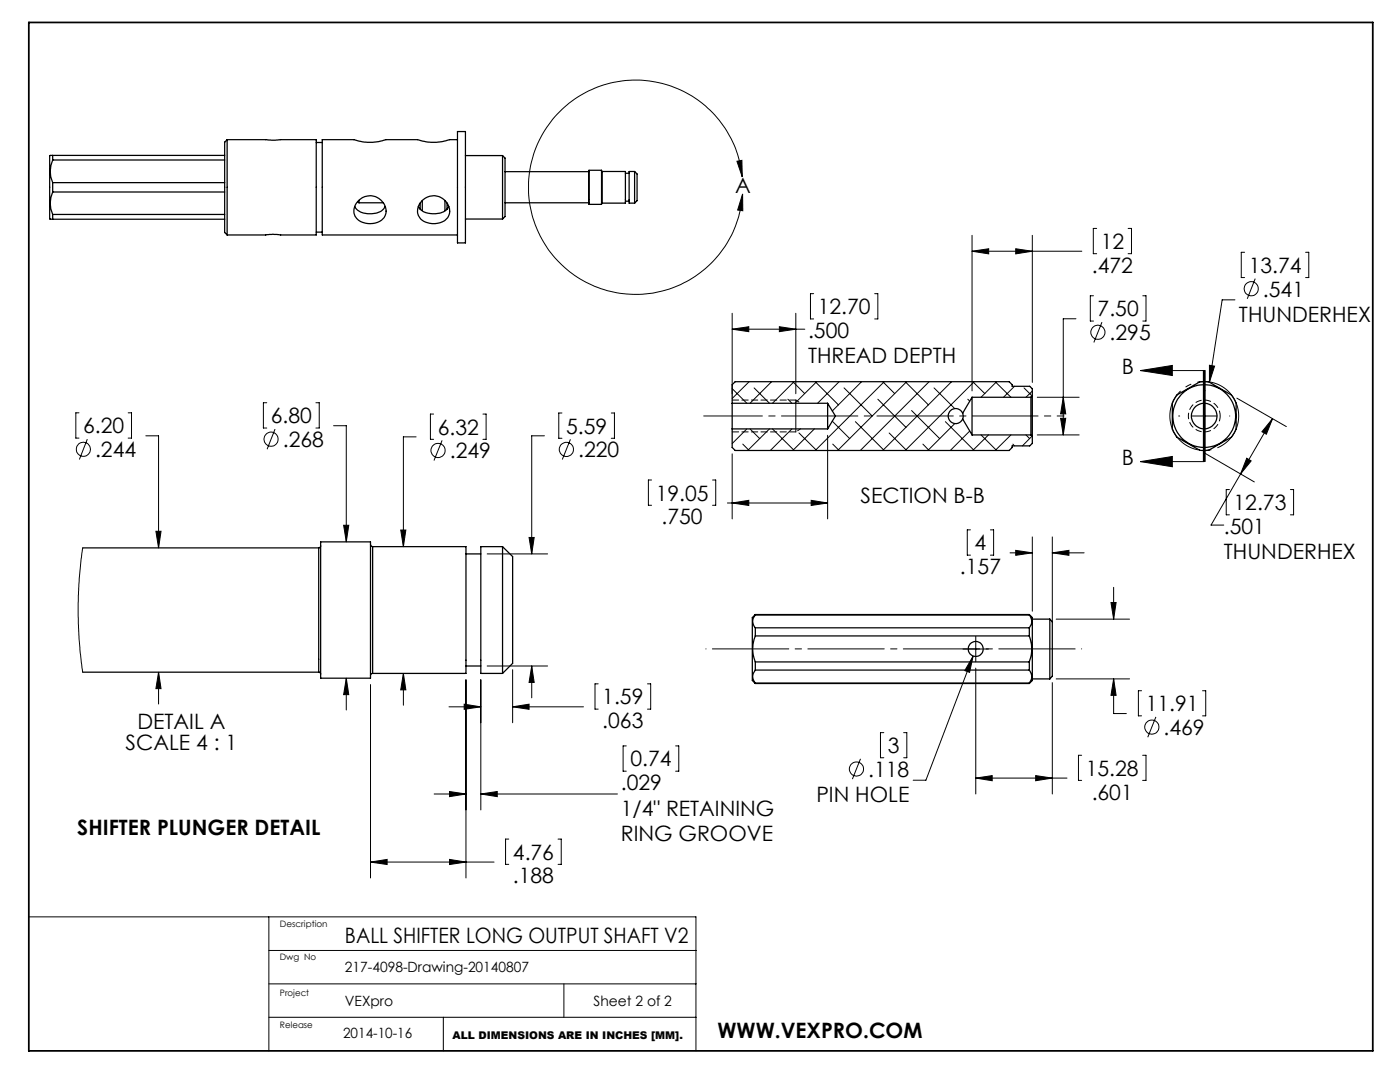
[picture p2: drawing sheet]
<svg xmlns="http://www.w3.org/2000/svg" width="279mm" height="216mm" viewBox="0 0 279 216" stroke-linecap="round" stroke-linejoin="round" font-family="sans-serif">
<g fill="none" stroke="#000" stroke-width=".2">
<path d="M147.1 32.2l1-.2v3.3zM148.1 35.3a21.4 21.4 0 0 0-32.5-16.1 21.4 21.4 0 0 0 0 36.3 21.4 21.4 0 0 0 32.5-16.1l.1-.7M148.2 38.7v3.4l-1-.2zM162.4 58.6h-.7v5h.7M174.6 58.6h.6v5h-.6M194 50.1l3.3-.5v1.1zM194 47v31M194 50.1h21.9M202.7 49.6l3.3 .5-3.3 .6zM206 47v29.3M218.2 59h-.6v5.1h.6M218.9 45.6h-.7v5h.7"/>
<path d="M225.1 45.6h.7v5h-.7M228.1 59h.6v5.1h-.6M246.5 59.8h-2.6l-2.5 16.4M248.4 50.3h-.7v5.1h.7M250.5 55.6l-1.6 4M260.6 50.3h.6v5.1h-.6M146.1 77.5l2.9 3M146.1 65.7l3.3-.5v1zM146.1 62.5v16.1M146.1 65.7h14.5M149.5 76.2l-3.4 3.3M150.5 77.4l3.1 3.1"/>
<path d="M153.7 76.2l.1 .1M154 76.2l-4.3 4.3M155.5 65.2l3.3 .5-3.3 .5zM157.2 79.7l.8 .8M158.2 76.2l2.4 2.3M158.5 76.2l-4.3 4.3M158.8 62.5v16.1M158.8 79.8v6.4M162.7 76.2l4.6 4.6M163 76.2l-4.4 4.3M167.5 76.2l-4.3 4.3M168.5 77.4l5.6 5.6"/>
<path d="M171.7 76.2l.1 .1M171.9 76.2l-5.8 5.8M175.2 79.7l5.6 5.6M176.2 76.2l2.3 2.3M176.5 76.2l-13.8 13.7M180.7 76.2l4.6 4.6M180.9 76.2l-13.7 13.7M185.4 76.2l-13.7 13.7M186.4 77.4l4.1 4.1M189.7 76.2l.1 .1M189.9 76.2l-13.7 13.7M193.1 79.7l.4 .3"/>
<path d="M194.1 76.2l2.4 2.3M194.4 76.2l-13.7 13.7M198.6 76.2l3.2 3.1M198.9 76.2l-3.1 3.1M202.5 77.1l-2.2 2.2M204.4 77.4l1.6 1.6M206 78l-1.2 1.3M207 79.3h8.4M212.2 79.3l.5 3.3h-1zM214.7 63.6h-2.5v23.2M219.9 64.3l-1.6 4M227.6 73.9l6.4-1v2z"/>
<path d="M227.6 73.9h12.7M240.2 73.9v18.2M240.3 77.9h.1M240.3 73.9v18.2h-12.7M240.5 73.9v9.1M241.4 72.9l1 .2-1 3.1zM246.8 79.4l9.9 5.7M15.8 82.4h-.7v5h.7M17.4 87.6l-1.6 4.1M25.6 82.4h.6v5h-.6M29.1 87h2.5v22.3M53.2 80.4h-.6v5h.6"/>
<path d="M54.9 85.6l-1.6 4M63 80.4h.7v5h-.7M66.6 84.9h2.5v23.2M83 87.2h-2.5v21.9M86.5 82.6h-.6v5.1h.6M88.2 87.9l-1.6 4M96.4 82.6h.6v5.1h-.6M108.7 87h-2.6v23.5M112.1 82.4h-.6v5.1h.6M113.8 87.7l-1.6 4M122 82.4h.6v5.1h-.6M130 95.8h-.6v5h.6"/>
<path d="M142.2 95.8h.6v5h-.6M146.1 90.6v12.9M148.2 88.6l1.3 1.3M149 85.6l-2.9 2.9M149.7 85.6l1.9 1.9M153.6 85.6l-4.4 4.3M154.2 85.6l4.2 4.1M158 85.6l-4.3 4.3M159.5 86.4l3.5 3.5M161.9 99.8l3.3 .6-3.3 .5zM162.5 85.6l-4.3 4.3M165.2 86.9v16.6"/>
<path d="M166.1 84l3.5 3.5M166.2 88.6l1.3 1.3M170.7 84.1l5.6 5.6M177.4 86.4l3.5 3.5M181.9 81.9l5.6 5.6M184.2 88.6l1.2 1.3M188.7 84.1l5.6 5.6M190.5 84.5l-5.3 5.4M193.5 86l-3.8 3.9M195.8 86.8l3.1 3.1M197.3 86.8l-3.2 3.1M201.8 86.8l-3.2 3.1"/>
<path d="M202.1 88.6l.4 .4M204.8 86.8l.7 .7M206 87l-2 2M207 86.8h8.4M211.7 83.5h1l-.5 3.3zM227.6 92.1l6.4-1v2zM235.2 83h.1M237.8 83h5.1M240.5 90.5l9.8 5.7M240.5 83v9.1zM245.4 97.7h-.7v5h.7M245.4 83h.1"/>
<path d="M248.8 91.4l.9 .6-2.1 2.6zM254 83.5l-1.3 3.1-.9-.5zM254 83.5l-12.3 21.3h2.5M257.5 97.7h.7v5h-.7M16.5 109.3l-.7 6.3-.2 4.8 .2 7 .7 6.7M31.1 106h1l-.5 3.3zM68.6 104.8h1l-.5 3.3zM80 105.8h1l-.5 3.3zM97.2 110.5h12.1M105.6 107.2h1l-.5 3.3zM145.2 100.4h20M146.1 100.4l3.3-.6v1.1z"/>
<path d="M193.7 105.7h-.7v5.1h.7M197.7 105.7h.6v5.1h-.6M201.6 110.3h4.4M202.7 109.8l3.3 .5-3.3 .5zM206 107.1v14.9M210 107.1v17.1M210 110.3h6.4M210 110.3l3.3-.5v1zM222.2 117.2v6.3M31.6 134.1l.5 3.3h-1zM31.6 134.1v6.4M69.1 135.3l.5 3.3h-1z"/>
<path d="M69.1 135.3v6.4M73.9 136.6v38.6M80.5 134.4l.5 3.3h-1zM80.5 134.4v6.3M93 135.6v39.6M96 135.6v26M97.2 132.9h12.1M102.3 133.6v10.6M106.1 132.9l.5 3.3h-1zM106.1 132.9v6.3M119.4 136.5h-.7v5h.7M129.2 136.5h.7v5h-.7"/>
<path d="M192.2 129.5h5.1M194.2 130.9l-.7 3.3-1-.4zM194.2 130.9l-9.4 24.8h-2.6M194.7 133.3v25.1M194.7 127v5M210 136.2v22.2M210.8 135.5h14.6M210.8 123.5h14.6M221.7 120.2h1l-.5 3.3zM222.2 135.5l.5 3.2h-1zM222.2 135.5v6.9h2.6M227.8 137.8h-.6v5h.6"/>
<path d="M240 137.8h.6v5h-.6M86.6 158.4h6.4M89.6 141h6.4M89.7 157.9l3.3 .5-3.3 .6zM92.6 140.5l3.4 .5-3.4 .5zM96 158.4l3.2-.5v1.1zM96 158.4h27.2M102.3 141l3.3-.5v1zM102.3 141h14.2M125 148.8h-.6v5.1h.6M134.8 148.8h.7v5.1h-.7M171.7 151.4l-1.6 4.1"/>
<path d="M176.4 146.2h-.7v5h.7M180.3 146.2h.7v5h-.7M194.7 155.3l3.3-.5v1zM194.7 155.3h18.2M206.7 154.8l3.3 .5-3.3 .5zM215.9 150.7h-.7v5h.7M228 150.7h.7v5h-.7M230.7 143.1l-1.6 4M73.9 172h24.7M73.9 172l3.4-.5v1zM89.7 171.5l3.3 .5-3.3 .5zM101.5 167.4h-.6v5.1h.6"/>
<path d="M111.4 167.4h.6v5.1h-.6M5.8 183h133.1v26.7M53.7 196.3h85.2M53.7 189.7h85.2M53.7 183v26.7M112.5 196.3v6.7M53.7 203h85.2M88.5 203v6.7"/>
<circle cx="249.7" cy="57.6" r="1.4"/>
<circle cx="219.1" cy="66.3" r="1.41"/>
<circle cx="16.7" cy="89.6" r="1.41"/>
<circle cx="54.1" cy="87.6" r="1.4"/>
<circle cx="87.4" cy="89.9" r="1.42"/>
<circle cx="113" cy="89.7" r="1.41"/>
<circle cx="170.9" cy="153.5" r="1.42"/>
<circle cx="229.9" cy="145.1" r="1.42"/>
</g>
<path d="M243.5 83a3.2 3.2 0 0 0-4.7-2.8 3.2 3.2 0 0 0-.2 5.5 3.2 3.2 0 0 0 4.9-2.4v-.3" fill="none" stroke="#000" stroke-width=".2" stroke-dasharray="1.3 .6" stroke-dashoffset=".2" stroke-linecap="butt"/>
<path d="M246.9 81a6.9 6.9 0 0 0-11.5-2.8 6.9 6.9 0 0 0 3.2 11.4 6.9 6.9 0 0 0 8.4-8.2l-.1-.4" fill="none" stroke="#000" stroke-width=".2" stroke-dasharray="15.2 1.3 1.3 1.3" stroke-dashoffset="5.1" stroke-linecap="butt"/>
<path d="M158.8 79.8l1 .7M159.8 85.6l-1 .6" fill="none" stroke="#000" stroke-width=".2" stroke-dasharray="1.3 .6" stroke-dashoffset=".6"/>
<path d="M146.1 79.8h12.7M158.8 86.2h-12.7" fill="none" stroke="#000" stroke-width=".2" stroke-dasharray="1.3 .6"/>
<path d="M240.3 73.9v18.2" fill="none" stroke="#000" stroke-width=".2" stroke-dasharray="6.3 1.3 1.3 1.3" stroke-dashoffset="-.8"/>
<path d="M212.4 83h-6.6" fill="none" stroke="#000" stroke-width=".2" stroke-dasharray="15.2 1.3 1.3 1.3" stroke-dashoffset="13.8"/>
<path d="M140.4 83h65.4" fill="none" stroke="#000" stroke-width=".2" stroke-dasharray="15.2 1.3 1.3 1.3" stroke-dashoffset="3.5"/>
<path d="M215.9 129.5h-75" fill="none" stroke="#000" stroke-width=".2" stroke-dasharray="15.2 1.3 1.3 1.3" stroke-dashoffset="-1.3"/>
<path d="M5.8 4.5h268.2v205.2h-268.2z" fill="none" stroke="#000" stroke-width=".35"/>
<g fill="#000">
<path d="M241.4 72.9l1 .2-1 3.1z"/>
<path d="M147.1 32.2l1-.2v3.3zM148.2 38.7v3.4l-1-.2zM227.6 73.9l6.4-1v2zM227.6 92.1l6.4-1v2z"/>
<path d="M31.1 106h1l-.5 3.3zM31.6 134.1l.5 3.3h-1zM69.1 135.3l.5 3.3h-1zM68.6 104.8h1l-.5 3.3zM80.5 134.4l.5 3.3h-1zM80 105.8h1l-.5 3.3zM102.3 141l3.3-.5v1zM92.6 140.5l3.4 .5-3.4 .5zM105.6 107.2h1l-.5 3.3zM106.1 132.9l.5 3.3h-1zM96 158.4l3.2-.5v1.1zM89.7 157.9l3.3 .5-3.3 .6zM89.7 171.5l3.3 .5-3.3 .5zM73.9 172l3.4-.5v1zM248.8 91.4l.9 .6-2.1 2.6zM254 83.5l-1.3 3.1-.9-.5zM211.7 83.5h1l-.5 3.3zM212.2 79.3l.5 3.3h-1zM202.7 49.6l3.3 .5-3.3 .6zM194 50.1l3.3-.5v1.1zM146.1 65.7l3.3-.5v1zM155.5 65.2l3.3 .5-3.3 .5zM146.1 100.4l3.3-.6v1.1zM161.9 99.8l3.3 .6-3.3 .5zM194.2 130.9l-1.7 2.9 1 .4zM194.7 155.3l3.3-.5v1zM206.7 154.8l3.3 .5-3.3 .5zM222.2 135.5l.5 3.2h-1zM221.7 120.2h1l-.5 3.3zM210 110.3l3.3-.5v1zM202.7 109.8l3.3 .5-3.3 .5z"/>
</g>
<g fill="none" stroke="#000" stroke-width=".25">
<path d="M10.5 38.3a5.3 5.3 0 0 0 0 4.5M10.5 31l-.6 .1v12.5l.6 .1M10.5 31v.9M10.5 31.9a5.4 5.4 0 0 0 0 4.5M10.5 36.4v1.9M10.5 31h34.3M10.5 31.9h34.3M10.5 36.4h34.3M10.5 38.3h34.3M45.3 27.9l8.8 .1 9-.1v19h-7.1l-1.5-.2-1.4 .2h-7.8M45.3 27.9v19M45.3 27.9l-.5 .5v18l.5 .5"/>
<path d="M63.1 28.4h1.2M71.7 39.9a3.1 3.1 0 0 1 3.7-.4 3.1 3.1 0 0 1 1.5 3.5 3.7 3.7 0 0 1-5.3 1 2.56 2.56 0 0 1 .1-4.1zM84.4 39.9a3.1 3.1 0 0 1 3.7-.4 3.1 3.1 0 0 1 1.5 3.5 3.6 3.6 0 0 1-4.6 1.3 2.51 2.51 0 0 1-1.7-2 2.51 2.51 0 0 1 1.1-2.4zM91.3 26.2h1.6v22.3h-1.6zM91.3 27.9h-1.6a10 10 0 0 1-6.4 0h-6.3a10 10 0 0 1-6.4 0h-6.3v19h27M92.9 31h7.4M100.3 31v12.7M100.3 31l.5 .5v11.7l-.5 .5M100.8 34.3h16.7M117.5 34.3v6.2M117.5 34.1v.2M117.5 34h2.6v6.8h-2.6z"/>
<path d="M120.1 34.1l.1 .1M120.2 34.2h4.6v6.3h-4.6M120.2 34.2v6.3M124.8 34.6h.8M126.6 34.2v6.3M126.6 34.2l.5 .5v5.3l-.5 .5M126.6 34.2h-1v6.3h1M10.5 42.8v.9M10.5 42.8h34.3M10.5 43.7h34.3M63.1 46.3h1.2M70.8 41.2a3.4 3.4 0 0 0 3.9 1.4 2.58 2.58 0 0 0 2.2-1.4"/>
<path d="M71.4 40.2l.2 .3M71.6 40v.5M71.6 40.5h4.9M83.5 41.2a3 3 0 0 0 3.1 1.5l.8-.1a2.58 2.58 0 0 0 2.2-1.4M83.9 40.5v1.3M84.3 40v2M88.8 40v2M89.2 40.5v1.3M92.9 43.7h7.4M100.8 40.5h16.7M117.5 40.5v.1M120.2 40.5l-.1 .1"/>
<path d="M124.8 40.1h.8M194 79.3v7.5M194 79.3l-1.9 3.1M194 79.3h11.7M205.7 79.3v7.5M206 79v8M206 79v-1.4l-.5-.5h-3.5v-.3l-.6-.6h-54.7l-.6 .6v3.7M206 79l-.3 .3M234.9 78.8l3.3-1.9a3.4 3.4 0 0 1 2.8-.7h.3l3.3 1.9a3.5 3.5 0 0 1 2.1 2.6v4.2a3.8 3.8 0 0 1-1 2.3l-3.3 2a3.7 3.7 0 0 1-3 .6l-3.4-1.9a3.5 3.5 0 0 1-1.9-2.1l-.1-.2v-3.8a3.6 3.6 0 0 1 .9-3zM146.1 80.5v5.1M146.1 85.6v3.7l.6 .6h54.7l.6-.6v-.3h3.5l.5-.5v-1.5M146.1 85.6h19.1"/>
<path d="M146.1 80.5h19.1M165.2 80.5v5.1M165.2 80.5l1.5 2.5-1.5 2.6M192.1 82.4l.1 .5-.1 .7M192.1 82.4a1.51 1.51 0 0 0-2.3-.6 1.51 1.51 0 0 0 0 2.4 1.51 1.51 0 0 0 2.3-.6M192.1 83.6l1.9 3.2M194 86.8h11.7M205.7 86.8l.3 .2M16.5 109.3h47.1M63.6 109.3v24.8M64 108.9l-.1 .2-.3 .2M64 108.1h9.9v27.2h-9.9z"/>
<path d="M73.9 108.7l.2 .3 .3 .1M74.4 109.1h18.6v25.3h-18.6M74.4 109.1v25.3M93 110.5h3M100.3 109.1v25.3M100.3 109.1l2 2v21.3l-2 2M100.3 109.1h-4.3v25.3h4.3M16.5 134.1h47.1M63.6 134.1l.2 .1 .2 .3M74.4 134.4h-.3l-.2 .4M93 132.9h3M150.7 122.7a1.83 1.83 0 0 0 0 2.6"/>
<path d="M150.7 125.3v1.6M150.7 126.9a6.7 6.7 0 0 0 0 5.2M150.7 132.1v1.6M150.7 133.7a1.87 1.87 0 0 0 0 2.6M150.7 136.3v.1M150.7 122.6v.1M150.7 122.6l-.6 .6v12.6l.6 .6M150.7 136.4h54.7M150.7 122.6h54.7M150.7 126.9h54.7M150.7 125.3h54.7M150.7 132.1h54.7"/>
<path d="M150.7 133.7h54.7M150.7 122.7h54.7M150.7 136.3h54.7M205.4 122.7l.5 1a1.85 1.85 0 0 1-.5 1.6M205.4 122.6v.1M205.4 136.3v.1M205.4 133.7l.5 1a1.94 1.94 0 0 1-.5 1.6M205.4 132.1v1.6M205.4 126.9a7.2 7.2 0 0 1 0 5.2M205.4 125.3v1.6M205.4 122.6l.6 .6v12.6l-.6 .6M206 135.5h3.5"/>
<path d="M206 123.5h3.5M209.5 123.5v12M209.5 123.5l.5 .5v10.9l-.5 .6"/>
<circle cx="240.3" cy="83" r="6.3"/>
<circle cx="240.3" cy="83" r="2.55"/>
<circle cx="194.7" cy="129.5" r="1.49"/>
</g>
<g font-size="4.2">
<text x="146.7" y="38.6">A</text>
<text x="219.7" y="49.7">12</text>
<text x="217.9" y="54.4">.472</text>
<text x="249.2" y="54.5">13.74</text>
<text x="252.1" y="59.2">.541</text>
<text x="163.2" y="62.7">12.70</text>
<text x="219.1" y="63.1">7.50</text>
<text x="247.3" y="64.2">THUNDERHEX</text>
<text x="161.3" y="67.4">.500</text>
<text x="221.5" y="67.9">.295</text>
<text x="161.3" y="72.5">THREAD DEPTH</text>
<text x="223.9" y="74.6">B</text>
<text x="16.6" y="86.5">6.20</text>
<text x="54" y="84.5">6.80</text>
<text x="56.4" y="89.2">.268</text>
<text x="87.4" y="86.7">6.32</text>
<text x="113" y="86.5">5.59</text>
<text x="19" y="91.2">.244</text>
<text x="89.8" y="91.5">.249</text>
<text x="115.4" y="91.3">.220</text>
<text x="223.9" y="92.8">B</text>
<text x="130.9" y="99.9">19.05</text>
<text x="171.7" y="100.4">SECTION B-B</text>
<text x="246.2" y="101.8">12.73</text>
<text x="132" y="104.6">.750</text>
<text x="244.3" y="106.5">.501</text>
<text x="194.5" y="109.8">4</text>
<text x="244.3" y="111.6">THUNDERHEX</text>
<text x="191.6" y="114.6">.157</text>
<text x="120.2" y="140.6">1.59</text>
<text x="228.7" y="141.9">11.91</text>
<text x="25.1" y="149.6">SCALE 4 : 1</text>
<text x="27.4" y="145.4">DETAIL A</text>
<text x="120.2" y="145.3">.063</text>
<text x="232.2" y="146.7">.469</text>
<text x="125.8" y="152.9">0.74</text>
<text x="173.3" y="155">.118</text>
<text x="177.2" y="150.3">3</text>
<text x="216.7" y="154.8">15.28</text>
<text x="123.9" y="157.7">.029</text>
<text x="162.9" y="160.1">PIN HOLE</text>
<text x="217.9" y="159.5">.601</text>
<text x="15.4" y="166.7">SHIFTER PLUNGER DETAIL</text>
<text x="123.9" y="162.7">1/4&quot; RETAINING</text>
<text x="123.9" y="167.8">RING GROOVE</text>
<text x="102.4" y="171.5">4.76</text>
<text x="102.4" y="176.3">.188</text>
<text x="68.8" y="188.2">BALL SHIFTER LONG OUTPUT SHAFT V2</text>
<text x="143.2" y="207.1">WWW.VEXPRO.COM</text>
</g>
<g font-size="2.8">
<text x="68.8" y="193.9">217-4098-Drawing-20140807</text>
<text x="68.8" y="200.7">VEXpro</text>
<text x="118.4" y="200.7">Sheet 2 of 2</text>
<text x="68.5" y="207.1">2014-10-16</text>
</g>
<text font-size="2.1" x="90.3" y="207.2">ALL DIMENSIONS ARE IN INCHES [MM].</text>
<g font-size="1.8">
<text x="55.8" y="185">Description</text>
<text x="55.8" y="191.6">Dwg No</text>
<text x="55.9" y="198.7">Project</text>
<text x="55.9" y="205.2">Release</text>
</g>
</svg>
